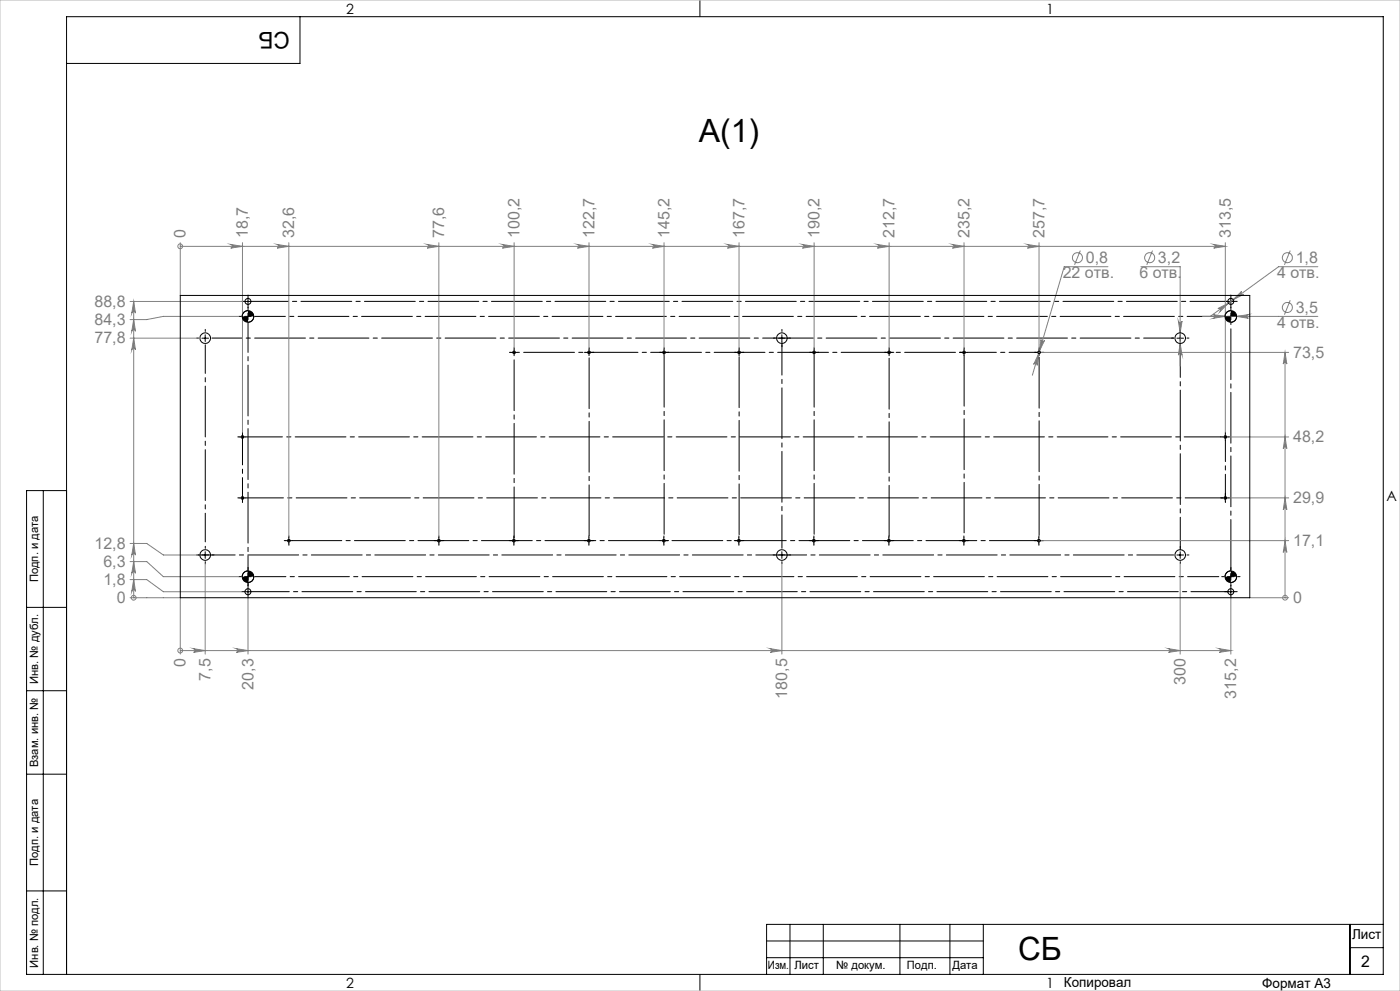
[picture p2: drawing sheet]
<svg xmlns="http://www.w3.org/2000/svg" width="420mm" height="297mm" viewBox="0 0 420 297" stroke-linecap="round" stroke-linejoin="round" font-family="sans-serif">
<g fill="none" stroke="#808080" stroke-width=".3">
<path d="M54.1 73.8h.1M54.1 72.7v15.8M54.1 73.8h313.5M69.2 73.3l3.5 .5-3.5 .6a.55 .55 0 0 0 .6-.6 .55 .55 0 0 0-.6-.5zM72.7 72.7v56.8M83.1 73.3l3.5 .5-3.5 .6a.55 .55 0 0 0 .6-.6 .55 .55 0 0 0-.6-.5zM86.6 72.7v87.9M128.2 73.3l3.5 .5-3.5 .6a.55 .55 0 0 0 .5-.6 .55 .55 0 0 0-.5-.5zM131.7 72.7v87.9M150.7 73.3l3.5 .5-3.5 .6a.55 .55 0 0 0 .5-.6 .55 .55 0 0 0-.5-.5zM154.2 72.7v31.5M173.2 73.3l3.5 .5-3.5 .6a.55 .55 0 0 0 .6-.6 .55 .55 0 0 0-.6-.5z"/>
<path d="M176.7 72.7v31.5M195.7 73.3l3.5 .5-3.5 .6a.55 .55 0 0 0 .5-.6 .55 .55 0 0 0-.5-.5zM199.2 72.7v31.5M218.2 73.3l3.5 .5-3.5 .6a.55 .55 0 0 0 .5-.6 .55 .55 0 0 0-.5-.5zM221.7 72.7v31.5M240.7 73.3l3.5 .5-3.5 .6a.55 .55 0 0 0 .5-.6 .55 .55 0 0 0-.5-.5zM244.2 72.7v31.5M263.2 73.3l3.5 .5-3.5 .6a.55 .55 0 0 0 .5-.6 .55 .55 0 0 0-.5-.5zM266.7 72.7v31.5M285.7 73.3l3.5 .5-3.5 .6a.55 .55 0 0 0 .5-.6 .55 .55 0 0 0-.5-.5zM289.2 72.7v31.5M308.2 73.3l3.5 .5-3.5 .6a.55 .55 0 0 0 .5-.6 .55 .55 0 0 0-.5-.5z"/>
<path d="M311.7 72.7v31.5M324.1 75.1l-1.7 4.3M332.4 79.9h-13.1l-9.6 32.6M342.3 79.9h11.7v29.8M345.8 75.1l-1.8 4.3M364.1 73.3l3.5 .5-3.5 .6a.55 .55 0 0 0 .5-.6 .55 .55 0 0 0-.5-.5zM367.6 72.7v56.8M387.1 75.1l-1.8 4.3M395.4 79.9h-11.8l-20.5 14.9M39 90.3h33.5M40.1 95.8l.5 3.5a.55 .55 0 0 0-.5-.5 .55 .55 0 0 0-.6 .5zM40.1 90.3l.5 3.5a.55 .55 0 0 0-.5-.5 .55 .55 0 0 0-.6 .5z"/>
<path d="M40.1 90.3v88.8M71.6 94.8h-22.6l-5 1h-5M353.5 96.2a.55 .55 0 0 0 .6 .5 .55 .55 0 0 0 .5-.5l-.6 3.5zM360.8 94.8h34.6M364 94.3l3.5 .5-3.5 .6a.55 .55 0 0 0 .5-.6 .55 .55 0 0 0-.5-.5zM365.4 92.5l3.1-1.6-2.5 2.5a.54 .54 0 0 0 .1-.8 .54 .54 0 0 0-.7-.1zM370 89.8l2.5-2.5a.54 .54 0 0 0-.1 .7 .54 .54 0 0 0 .7 .2zM371 94.8l3.5-.5a.55 .55 0 0 0-.5 .5 .55 .55 0 0 0 .5 .6zM387.1 90l-1.8 4.3M39 101.3h19.9M40.1 101.3l.5 3.5a.55 .55 0 0 0-.5-.5 .55 .55 0 0 0-.6 .5zM311.4 105.6h75.2"/>
<path d="M311.6 106l-.5 3.5a.55 .55 0 0 0-.3-.6 .55 .55 0 0 0-.7 .3zM312.3 101.7a.53 .53 0 0 0 .4 .7 .53 .53 0 0 0 .6-.4l-1.5 3.2zM354 102.9l.6 3.5a.55 .55 0 0 0-.5-.5 .55 .55 0 0 0-.6 .5zM385.5 105.6l.5 3.5a.53 .53 0 0 0-.5-.5 .53 .53 0 0 0-.5 .5zM385.5 105.6v73.5M369 130.9h17.6M385.5 130.9l.5 3.5a.53 .53 0 0 0-.5-.5 .53 .53 0 0 0-.5 .5zM369 149.2h17.6M385.5 149.2l.5 3.5a.53 .53 0 0 0-.5-.5 .53 .53 0 0 0-.5 .5zM39 179.1h15l.1 16.9M39 173.7h5l5 3.6h23.5M39 168.3h5l5 4.5h22.6"/>
<path d="M39 162.9h5l5 3.4h9.9M40.1 173.7l.5 3.5a.55 .55 0 0 0-.5-.5 .55 .55 0 0 0-.6 .5zM40.1 168.3l.5 3.5a.55 .55 0 0 0-.5-.5 .55 .55 0 0 0-.6 .5zM40.1 162.9l.5 3.5a.55 .55 0 0 0-.5-.5 .55 .55 0 0 0-.6 .5zM40.1 179.1h.1M61.6 168.9v27.1M74.4 179.2v16.8M234.6 168.9v27.1M311.7 162h74.9M354 168.9v27.1M369.3 179.2v16.8M375 179.1h11.6"/>
<path d="M385.5 179.1h.1M385.5 162l.5 3.6a.53 .53 0 0 0-.5-.6 .53 .53 0 0 0-.5 .6zM54.1 195h.1M54.1 195h315.2M58.1 194.4l3.5 .6-3.5 .5a.55 .55 0 0 0 .5-.5 .55 .55 0 0 0-.5-.6zM70.9 194.4l3.5 .6-3.5 .5a.55 .55 0 0 0 .5-.5 .55 .55 0 0 0-.5-.6zM231.1 194.4l3.5 .6-3.5 .5a.55 .55 0 0 0 .5-.5 .55 .55 0 0 0-.5-.6zM350.6 194.4l3.4 .6-3.4 .5a.55 .55 0 0 0 .5-.5 .55 .55 0 0 0-.5-.6zM365.8 194.4l3.5 .6-3.5 .5a.55 .55 0 0 0 .5-.5 .55 .55 0 0 0-.5-.6z"/>
<circle cx="54.1" cy="73.8" r=".73"/>
<circle cx="323.2" cy="77.2" r="1.51"/>
<circle cx="344.9" cy="77.2" r="1.51"/>
<circle cx="386.2" cy="77.2" r="1.51"/>
<circle cx="386.2" cy="92.1" r="1.51"/>
<circle cx="40.1" cy="179.1" r=".72"/>
<circle cx="385.5" cy="179.1" r=".71"/>
<circle cx="54.1" cy="195" r=".72"/>
</g>
<g fill="none" stroke="#000" stroke-width=".3">
<path d="M90 5v14h-70M210 0v5M73.4 94.8h2M73.4 90.3h2M74.4 93.1l-1.2 .5-.6 1.2M74.4 89.4v1.9M74.4 93.8v2M76.1 94.8v.6l-.5 .7-1.2 .5M368.2 94.8h2M368.2 90.3h2M369.3 93.1l-1.3 .5-.5 1.2M369.3 89.4v1.9"/>
<path d="M369.3 93.8v2M371 94.8l-.1 .6-.4 .7-1.2 .5M60.6 101.3h2M61.6 100.3v2M153.2 105.6h2M154.2 104.6v2M175.7 105.6h2M176.7 104.6v2M198.2 105.6h2M199.2 104.6v2M220.7 105.6h2M221.7 104.6v2"/>
<path d="M233.6 101.3h1.9M234.6 100.3v2M243.2 105.6h2M244.2 104.6v2M265.7 105.6h2M266.7 104.6v2M288.2 105.6h2M289.2 104.6v2M310.7 105.6h2M311.7 104.6v2M353.1 101.3h2M354 100.3v2"/>
<path d="M71.7 130.9h2M72.7 130v2M366.6 130.9h2M367.6 130v2M13 147v145M20 147h-12v145h407v-287h-395v287M71.7 149.2h2M72.7 148.2v2M366.6 149.2h2M367.6 148.2v2M60.6 166.3h2M61.6 165.3v2.1"/>
<path d="M73.4 172.8h2M73.4 177.3h2M74.4 171.1l-1.2 .5-.6 1.2M74.4 171.8v2M74.4 176.4v1.9M76.1 172.8v.6l-.5 .7-1.2 .5M85.7 162h2M86.6 161v2.1M130.7 162h1.9M131.7 161v2.1M153.1 162h2.1M154.2 161v2.1"/>
<path d="M175.6 162h2.1M176.7 161v2.1M198.2 162h2M199.1 161v2.1M220.7 162h1.9M221.7 161v2.1M233.6 166.3h1.9M234.6 165.3v2.1M243.2 162h1.9M244.2 161v2.1M265.6 162h2.1M266.7 161v2.1"/>
<path d="M288.1 162h2.1M289.2 161v2.1M310.7 162h2M311.6 161v2.1M353.1 166.3h2M354 165.3v2.1M368.2 172.8h2M368.2 177.3h2M369.3 171.1l-1.3 .5-.5 1.2M369.3 171.8v2M369.3 176.4v1.9M371 172.8l-.1 .6-.4 .7-1.2 .5"/>
<path d="M8 182h12M8 207h12M8 232h12M8 267h12M237 277v15M247 277v15M270 277v15M285 277v15M295 277v15M405 277v15M415 277h-185v15M210 292v5"/>
<path d="M230 282h65M230 287h65M405 284h10"/>
</g>
<g fill="none" stroke="#000" stroke-width=".3" stroke-dasharray="15.2 1.3 1.3 1.3">
<path d="M61.6 99.3v-.6M72.4 94.8h-.7M73.4 90.3h-.9M74.4 92.8v-.7M74.4 89.3v-.9M74.4 91.3v.9M234.6 99.3v-.6M354.1 99.3v-.6M367.3 94.8h-.8M368.3 90.3h-.9M369.3 92.8v-.7M369.3 89.3v-.9"/>
<path d="M369.3 91.3v.9M370.3 90.3h.9M371.3 94.8h.7M59.6 101.3h-.6M153.2 105.6h-.4M154.2 104.6v-.4M175.7 105.6h-.4M176.7 104.6v-.4M177.7 105.6h.4M198.2 105.6h-.4M199.2 104.6v-.4M200.2 105.6h.4"/>
<path d="M220.7 105.6h-.4M221.7 104.6v-.4M222.7 105.6h.4M232.6 101.3h-.6M234.6 103.3v.6M236.6 101.3h.6M243.2 105.6h-.4M244.2 104.6v-.4M245.2 105.6h.4M265.7 105.6h-.4M266.7 104.6v-.4M267.7 105.6h.4"/>
<path d="M288.2 105.6h-.4M289.2 104.6v-.4M310.7 105.6h-.4M311.7 104.6v-.4M312.7 105.6h.4M352.1 101.3h-.6M356.1 101.3h.6M71.7 130.9h-.4M72.7 129.9v-.4M366.6 130.9h-.4M367.6 129.9v-.4M368.6 130.9h.4"/>
<path d="M71.7 149.2h-.4M72.7 148.2v-.9M72.7 150.2v.4M366.6 149.2h-.4M367.6 148.2v-.4M367.6 150.2v.4M368.6 149.2h.4M59.6 166.3h-.6M61.6 164.3v-.6M61.6 168.3v.6M63.6 166.3h.6M72.4 172.8h-.7"/>
<path d="M73.4 177.3h-.9M74.4 170.8v-.7M74.4 174.8v.8M74.4 176.3v-.9M74.4 178.3v.9M85.7 162h-.4M86.7 161v-.4M86.7 163v.4M130.7 162h-.4M131.7 161v-.4M131.7 163v.4M132.7 162h.4"/>
<path d="M153.2 162h-.4M154.2 161v-.4M154.2 163v.4M155.2 162h.4M175.7 162h-.4M176.7 161v-.4M176.7 163v.4M177.7 162h.4M198.2 162h-.4M199.2 161v-.4M199.2 163v.4M200.2 162h.4"/>
<path d="M220.7 162h-.4M221.7 161v-.4M221.7 163v.4M222.7 162h.4M232.6 166.3h-.6M234.6 168.3v.6M236.6 166.3h.6M243.2 162h-.4M244.2 161v-.4M244.2 163v.4M245.2 162h.4M265.7 162h-.4"/>
<path d="M266.7 161v-.4M266.7 163v.4M267.7 162h.4M288.2 162h-.4M289.2 161v-.4M289.2 163v.4M290.2 162h.4M310.7 162h-.4M311.7 161v-.4M311.7 163v.4M312.7 162h.4M354.1 164.3v-.6"/>
<path d="M354.1 168.3v.6M356.1 166.3h.6M367.3 172.8h-.8M368.3 177.3h-.9M369.3 176.3v-.9M369.3 178.3v.9M369.3 170.8v-.7M369.3 174.8v.8M370.3 177.3h.9M371.3 172.8h.7"/>
</g>
<path d="M61.6 103.3v59.1" fill="none" stroke="#000" stroke-width=".3" stroke-dasharray="15.2 1.3 1.3 1.3" stroke-dashoffset="6.7"/>
<path d="M63.6 101.3h288.5" fill="none" stroke="#000" stroke-width=".3" stroke-dasharray="15.2 1.3 1.3 1.3" stroke-dashoffset="6.2"/>
<path d="M76.4 172.8h289.2" fill="none" stroke="#000" stroke-width=".3" stroke-dasharray="15.2 1.3 1.3 1.3" stroke-dashoffset="5.9"/>
<path d="M73.7 149.2h293.1M75.4 177.3h293.3" fill="none" stroke="#000" stroke-width=".3" stroke-dasharray="15.2 1.3 1.3 1.3" stroke-dashoffset="3.9"/>
<path d="M72.7 131.9v15.7" fill="none" stroke="#000" stroke-width=".3" stroke-dasharray="15.2 1.3 1.3 1.3" stroke-dashoffset="7.8"/>
<path d="M75.4 90.3h292.7M73.7 130.9h292.5M352.1 166.3h-292.6" fill="none" stroke="#000" stroke-width=".3" stroke-dasharray="15.2 1.3 1.3 1.3" stroke-dashoffset="4.2"/>
<path d="M74.4 96.8v78.6" fill="none" stroke="#000" stroke-width=".3" stroke-dasharray="15.2 1.3 1.3 1.3" stroke-dashoffset="6.5"/>
<path d="M76.4 94.8h288.9" fill="none" stroke="#000" stroke-width=".3" stroke-dasharray="15.2 1.3 1.3 1.3" stroke-dashoffset="6"/>
<path d="M87.7 162h224" fill="none" stroke="#000" stroke-width=".3" stroke-dasharray="15.2 1.3 1.3 1.3" stroke-dashoffset=".4"/>
<path d="M234.6 164.3v-61.9" fill="none" stroke="#000" stroke-width=".3" stroke-dasharray="15.2 1.3 1.3 1.3" stroke-dashoffset="5.2"/>
<path d="M176.7 106.6v54.6" fill="none" stroke="#000" stroke-width=".3" stroke-dasharray="15.2 1.3 1.3 1.3" stroke-dashoffset="-.6"/>
<path d="M199.2 106.6v53.7M244.2 106.6v53.7" fill="none" stroke="#000" stroke-width=".3" stroke-dasharray="15.2 1.3 1.3 1.3" stroke-dashoffset="-.2"/>
<path d="M154.2 106.6v55.8" fill="none" stroke="#000" stroke-width=".3" stroke-dasharray="15.2 1.3 1.3 1.3" stroke-dashoffset="-1.2"/>
<path d="M155.2 105.6h133.3" fill="none" stroke="#000" stroke-width=".3" stroke-dasharray="15.2 1.3 1.3 1.3" stroke-dashoffset="-1.9"/>
<path d="M221.7 106.6v54" fill="none" stroke="#000" stroke-width=".3" stroke-dasharray="15.2 1.3 1.3 1.3" stroke-dashoffset="-.3"/>
<path d="M266.7 106.6v54.9" fill="none" stroke="#000" stroke-width=".3" stroke-dasharray="15.2 1.3 1.3 1.3" stroke-dashoffset="-.8"/>
<path d="M289.2 106.6v53.1" fill="none" stroke="#000" stroke-width=".3" stroke-dasharray="15.2 1.3 1.3 1.3" stroke-dashoffset=".1"/>
<path d="M290.2 105.6h21.2" fill="none" stroke="#000" stroke-width=".3" stroke-dasharray="15.2 1.3 1.3 1.3" stroke-dashoffset="6.6"/>
<path d="M311.7 106.6v54.3" fill="none" stroke="#000" stroke-width=".3" stroke-dasharray="15.2 1.3 1.3 1.3" stroke-dashoffset="-.5"/>
<path d="M354.1 103.3v61.5" fill="none" stroke="#000" stroke-width=".3" stroke-dasharray="15.2 1.3 1.3 1.3" stroke-dashoffset="5.5"/>
<path d="M367.6 131.9v16.6" fill="none" stroke="#000" stroke-width=".3" stroke-dasharray="15.2 1.3 1.3 1.3" stroke-dashoffset="8.8"/>
<path d="M369.3 96.8v75.8" fill="none" stroke="#000" stroke-width=".3" stroke-dasharray="15.2 1.3 1.3 1.3" stroke-dashoffset="-1.7"/>
<path d="M0 0h420v297h-420z" fill="none" stroke="#c0c0c0" stroke-width=".3"/>
<path d="M72.6 172.8l.6 1.3 1.2 .5v-1.8zM74.4 171.1v1.7h1.7l-.5-1.2zM72.6 94.8l.6 1.3 1.2 .5v-1.8zM74.4 93.1v1.7h1.7l-.5-1.2zM367.5 94.8l.5 1.3 1.3 .5v-1.8zM369.3 93.1v1.7h1.7l-.5-1.2zM367.5 172.8l.5 1.3 1.3 .5v-1.8zM369.3 171.1v1.7h1.7l-.5-1.2z" fill="#000"/>
<g fill="#808080">
<path d="M40.1 173.7l.5 3.5a.55 .55 0 0 0-.5-.5 .55 .55 0 0 0-.6 .5zM40.1 168.3l.5 3.5a.55 .55 0 0 0-.5-.5 .55 .55 0 0 0-.6 .5zM40.1 162.9l.5 3.5a.55 .55 0 0 0-.5-.5 .55 .55 0 0 0-.6 .5zM40.1 101.3l.5 3.5a.55 .55 0 0 0-.5-.5 .55 .55 0 0 0-.6 .5zM40.1 95.8l.5 3.5a.55 .55 0 0 0-.5-.5 .55 .55 0 0 0-.6 .5zM40.1 90.3l.5 3.5a.55 .55 0 0 0-.5-.5 .55 .55 0 0 0-.6 .5zM385.5 162l.5 3.6a.53 .53 0 0 0-.5-.6 .53 .53 0 0 0-.5 .6zM385.5 105.6l.5 3.5a.53 .53 0 0 0-.5-.5 .53 .53 0 0 0-.5 .5zM385.5 149.2l.5 3.5a.53 .53 0 0 0-.5-.5 .53 .53 0 0 0-.5 .5zM385.5 130.9l.5 3.5a.53 .53 0 0 0-.5-.5 .53 .53 0 0 0-.5 .5z"/>
<path d="M58.1 194.4l3.5 .6-3.5 .5a.55 .55 0 0 0 .5-.5 .55 .55 0 0 0-.5-.6zM70.9 194.4l3.5 .6-3.5 .5a.55 .55 0 0 0 .5-.5 .55 .55 0 0 0-.5-.6zM231.1 194.4l3.5 .6-3.5 .5a.55 .55 0 0 0 .5-.5 .55 .55 0 0 0-.5-.6zM350.6 194.4l3.4 .6-3.4 .5a.55 .55 0 0 0 .5-.5 .55 .55 0 0 0-.5-.6zM365.8 194.4l3.5 .6-3.5 .5a.55 .55 0 0 0 .5-.5 .55 .55 0 0 0-.5-.6zM69.2 73.3l3.5 .5-3.5 .6a.55 .55 0 0 0 .6-.6 .55 .55 0 0 0-.6-.5zM83.1 73.3l3.5 .5-3.5 .6a.55 .55 0 0 0 .6-.6 .55 .55 0 0 0-.6-.5zM128.2 73.3l3.5 .5-3.5 .6a.55 .55 0 0 0 .5-.6 .55 .55 0 0 0-.5-.5zM150.7 73.3l3.5 .5-3.5 .6a.55 .55 0 0 0 .5-.6 .55 .55 0 0 0-.5-.5zM173.2 73.3l3.5 .5-3.5 .6a.55 .55 0 0 0 .6-.6 .55 .55 0 0 0-.6-.5zM195.7 73.3l3.5 .5-3.5 .6a.55 .55 0 0 0 .5-.6 .55 .55 0 0 0-.5-.5zM218.2 73.3l3.5 .5-3.5 .6a.55 .55 0 0 0 .5-.6 .55 .55 0 0 0-.5-.5zM240.7 73.3l3.5 .5-3.5 .6a.55 .55 0 0 0 .5-.6 .55 .55 0 0 0-.5-.5zM263.2 73.3l3.5 .5-3.5 .6a.55 .55 0 0 0 .5-.6 .55 .55 0 0 0-.5-.5zM285.7 73.3l3.5 .5-3.5 .6a.55 .55 0 0 0 .5-.6 .55 .55 0 0 0-.5-.5zM308.2 73.3l3.5 .5-3.5 .6a.55 .55 0 0 0 .5-.6 .55 .55 0 0 0-.5-.5zM364.1 73.3l3.5 .5-3.5 .6a.55 .55 0 0 0 .5-.6 .55 .55 0 0 0-.5-.5z"/>
<path d="M365.4 92.5a.54 .54 0 0 1 .7 .1 .54 .54 0 0 1-.1 .8l2.5-2.5zM370 89.8l3.1-1.6a.54 .54 0 0 1-.7-.2 .54 .54 0 0 1 .1-.7zM364 94.3a.55 .55 0 0 1 .5 .5 .55 .55 0 0 1-.5 .6l3.5-.6zM371 94.8l3.5 .6a.55 .55 0 0 1-.5-.6 .55 .55 0 0 1 .5-.5zM354 102.9l-.5 3.5a.55 .55 0 0 1 .6-.5 .55 .55 0 0 1 .5 .5zM353.5 96.2l.5 3.5 .6-3.5a.55 .55 0 0 1-.5 .5 .55 .55 0 0 1-.6-.5zM311.6 106l-1.5 3.2a.55 .55 0 0 1 .6-.3 .55 .55 0 0 1 .4 .6zM312.3 101.7l-.5 3.5 1.5-3.2a.53 .53 0 0 1-.6 .4 .53 .53 0 0 1-.4-.7z"/>
</g>
<g fill="none" stroke="#000" stroke-width=".3">
<path d="M54.1 88.5h320.8v90.6h-320.8z"/>
<circle cx="74.4" cy="90.3" r=".9"/>
<circle cx="74.4" cy="94.8" r="1.74"/>
<circle cx="369.2" cy="90.3" r=".9"/>
<circle cx="369.2" cy="94.8" r="1.74"/>
<circle cx="61.6" cy="101.4" r="1.61"/>
<circle cx="154.2" cy="105.6" r=".39"/>
<circle cx="176.7" cy="105.6" r=".4"/>
<circle cx="199.2" cy="105.6" r=".4"/>
<circle cx="221.7" cy="105.6" r=".39"/>
<circle cx="234.6" cy="101.3" r="1.59"/>
<circle cx="244.2" cy="105.6" r=".39"/>
<circle cx="266.7" cy="105.6" r=".39"/>
<circle cx="289.2" cy="105.6" r=".4"/>
<circle cx="311.7" cy="105.6" r=".4"/>
<circle cx="354.1" cy="101.4" r="1.61"/>
<circle cx="72.7" cy="131" r=".4"/>
<circle cx="367.6" cy="131" r=".4"/>
<circle cx="72.7" cy="149.2" r=".4"/>
<circle cx="367.6" cy="149.2" r=".4"/>
<circle cx="61.6" cy="166.3" r="1.61"/>
<circle cx="74.4" cy="177.3" r=".9"/>
<circle cx="74.4" cy="172.8" r="1.74"/>
<circle cx="86.7" cy="162" r=".41"/>
<circle cx="131.6" cy="162" r=".4"/>
<circle cx="154.1" cy="162" r=".4"/>
<circle cx="176.7" cy="162" r=".4"/>
<circle cx="199.2" cy="162" r=".41"/>
<circle cx="221.6" cy="162" r=".4"/>
<circle cx="234.6" cy="166.3" r="1.59"/>
<circle cx="244.1" cy="162" r=".4"/>
<circle cx="266.7" cy="162" r=".4"/>
<circle cx="289.2" cy="162" r=".4"/>
<circle cx="311.7" cy="162" r=".41"/>
<circle cx="354.1" cy="166.3" r="1.61"/>
<circle cx="369.2" cy="177.3" r=".9"/>
<circle cx="369.2" cy="172.8" r="1.74"/>
</g>
<g font-size="9.6">
<text x="209.6" y="42.6">А(1)</text>
<text x="305.4" y="287.8">СБ</text>
</g>
<text font-size="6.9" x="86.9" y="9.4" transform="rotate(-180 86.9 9.4)">СБ</text>
<g font-size="4.8" fill="#808080">
<text x="55.7" y="71.4" transform="rotate(-90 55.7 71.4)">0</text>
<text x="74.4" y="71.4" transform="rotate(-90 74.4 71.4)">18,7</text>
<text x="88.3" y="71.4" transform="rotate(-90 88.3 71.4)">32,6</text>
<text x="133.3" y="71.4" transform="rotate(-90 133.3 71.4)">77,6</text>
<text x="155.9" y="71.4" transform="rotate(-90 155.9 71.4)">100,2</text>
<text x="178.3" y="71.4" transform="rotate(-90 178.3 71.4)">122,7</text>
<text x="200.8" y="71.4" transform="rotate(-90 200.8 71.4)">145,2</text>
<text x="223.3" y="71.4" transform="rotate(-90 223.3 71.4)">167,7</text>
<text x="245.8" y="71.4" transform="rotate(-90 245.8 71.4)">190,2</text>
<text x="268.3" y="71.4" transform="rotate(-90 268.3 71.4)">212,7</text>
<text x="290.8" y="71.4" transform="rotate(-90 290.8 71.4)">235,2</text>
<text x="313.3" y="71.4" transform="rotate(-90 313.3 71.4)">257,7</text>
<text x="369.2" y="71.4" transform="rotate(-90 369.2 71.4)">313,5</text>
<text x="318.8" y="83.3">22 отв.</text>
<text x="325.7" y="78.8">0,8</text>
<text x="341.8" y="83.3">6 отв.</text>
<text x="347.4" y="78.8">3,2</text>
<text x="383.1" y="83.3">4 отв.</text>
<text x="388.7" y="78.8">1,8</text>
<text x="28.3" y="91.9">88,8</text>
<text x="388.7" y="93.7">3,5</text>
<text x="28.3" y="97.4">84,3</text>
<text x="383.1" y="98.3">4 отв.</text>
<text x="28.3" y="102.9">77,8</text>
<text x="387.9" y="107.2">73,5</text>
<text x="387.9" y="132.5">48,2</text>
<text x="387.9" y="150.8">29,9</text>
<text x="28.3" y="164.5">12,8</text>
<text x="387.9" y="163.6">17,1</text>
<text x="31" y="169.9">6,3</text>
<text x="31" y="175.3">1,8</text>
<text x="35" y="180.7">0</text>
<text x="387.9" y="180.7">0</text>
<text x="55.7" y="200" transform="rotate(-90 55.7 200)">0</text>
<text x="63.2" y="204" transform="rotate(-90 63.2 204)">7,5</text>
<text x="76" y="206.7" transform="rotate(-90 76 206.7)">20,3</text>
<text x="236.2" y="209.4" transform="rotate(-90 236.2 209.4)">180,5</text>
<text x="355.7" y="205.4" transform="rotate(-90 355.7 205.4)">300</text>
<text x="370.9" y="209.4" transform="rotate(-90 370.9 209.4)">315,2</text>
</g>
<text font-size="4.8" x="408.3" y="289.7">2</text>
<g font-size="4.2">
<text x="103.8" y="4.2">2</text>
<text x="313.8" y="4.2">1</text>
<text x="415.9" y="150.2">A</text>
<text x="103.8" y="296.2">2</text>
<text x="313.8" y="296.2">1</text>
</g>
<g font-size="4.1">
<text x="405.6" y="281.5">Лист</text>
<text x="319.2" y="295.9">Копировал</text>
<text x="378.7" y="296">Формат А3</text>
</g>
<g font-size="3.4">
<text x="11.4" y="174.5" transform="rotate(-90 11.4 174.5)">Подп. и дата</text>
<text x="11.4" y="205" transform="rotate(-90 11.4 205)">Инв. № дубл.</text>
<text x="11.4" y="229.9" transform="rotate(-90 11.4 229.9)">Взам. инв. №</text>
<text x="11.4" y="259.5" transform="rotate(-90 11.4 259.5)">Подп. и дата</text>
<text x="11.4" y="290" transform="rotate(-90 11.4 290)">Инв. № подл.</text>
<text x="230.4" y="290.4">Изм.</text>
<text x="238.3" y="290.4">Лист</text>
<text x="250.9" y="290.4">№ докум.</text>
<text x="272.1" y="290.4">Подп.</text>
<text x="285.7" y="290.5">Дата</text>
</g>
</svg>
